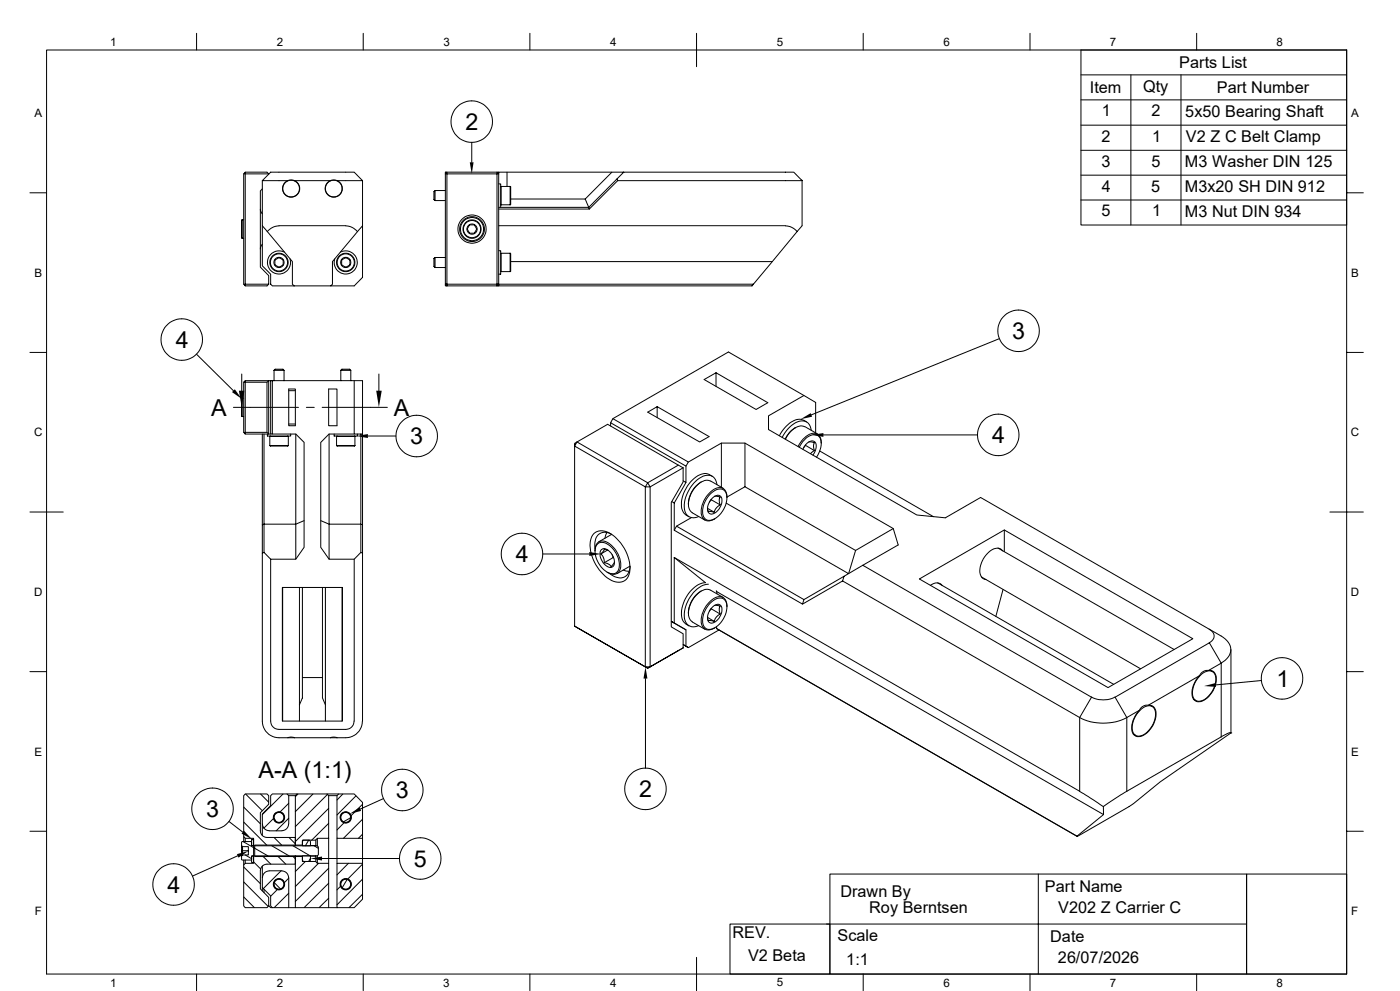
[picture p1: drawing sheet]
<svg xmlns="http://www.w3.org/2000/svg" width="420mm" height="297mm" viewBox="0 0 420 297" stroke-linecap="round" stroke-linejoin="round" font-family="sans-serif">
<g fill="none" stroke="#000" stroke-width=".3">
<path d="M14 15h390v276.9h-390zM59 10v5M109 10v5M159 10v5M209 10v10M259 10v5M309 10v5M359 10v5M404 15h-79.7v52.4h79.7M324.3 22.4h79.7M324.3 29.9h79.7M324.3 37.5h79.7"/>
<path d="M339.3 22.4v45M354.3 22.4v45M9 57.8h5M73.1 52.1v33.1M73.6 51.6v.5h-.5zM73.6 51.6h6.5l.5 .5M78.7 54.1h7.6M78.7 54.1l2.5-2.5h23.2h1.9l2.5 2.5h-7.7M78.7 54.1v13.5l9 10.8v6.8l.5 .5M78.7 56.6l-.6 .6v22.9l2.5 2.5v2.6M80.6 52.1h-7v33.1h7M80.6 52.1v.1"/>
<path d="M86.4 54.1a2.57 2.57 0 0 0-1.1 4 2.57 2.57 0 0 0 4.1 0 2.57 2.57 0 0 0-1.1-4M86.4 54.1l.9-.2 1 .2M88.3 54.1h10.8M99.1 54.1l1-.2 1 .2M99.1 54.1a2.57 2.57 0 0 0-1 4 2.57 2.57 0 0 0 4.1 0 2.57 2.57 0 0 0-1.1-4M108.8 54.1v29l-2.5 2.6h-18.1M130.5 57.1v3M133.6 57.1h-3.1l-.3 .3v2.4l.3 .3M133.6 51.6h16v34.1h-16zM134.1 51.6v.5h-.5zM134.1 52.1h15v33.1h.5l-.5 .5v-.5h-15v.5l-.5-.5h.5zM141.5 42.7v5.9"/>
<path d="M149.1 51.6l.5 .5h-.5zM149.6 55.1h.6v7M149.6 51.6h37.5M150.3 55.9v5.5M152.1 51.6v4.3M153 55.9l.2 .1v5.2l-.2 .2M153 55.9v5.5M153 55.9l-2.8 .1M153.2 59.6h22.4M183.6 51.6l-8 8 1 2.5M187.1 51.6h51l2.5 2.5h-55.3M187.1 51.6l-2 2"/>
<path d="M240.5 54l.1 13.6-15 18.1h-76M324.3 45h79.7M324.3 52.5h79.7M324.3 59.9h79.7M404 57.8h5M72.6 65.9l-.1 .1v5.2l.1 .2M72.6 65.9v5.5M72.6 65.9h.5M72.6 71.4h.5M78.1 62.7l.6 1.4M78.7 73.2l-.6 1.4M78.7 67.6v12.1l2.5 2.5v3l.5 .5h6.5"/>
<path d="M82.5 77.9l.7-.4a1.37 1.37 0 0 1 1.7 .4l.1 1a1.37 1.37 0 0 1-1.2 1.2l-.9-.5a1.4 1.4 0 0 1-.4-1.6zM83.7 67.7a4.7 4.7 0 0 0-3.5 1.7M83.7 67.6h20M85.3 75.6a3.5 3.5 0 0 0-5 2.3 3.5 3.5 0 0 0 3.5 4.2 3.5 3.5 0 0 0 3.2-4.5M102.1 75.6a3.5 3.5 0 0 1 5 2.3 3.5 3.5 0 0 1-3.5 4.2 3.5 3.5 0 0 1-3.2-4.5M102.5 77.9l1.2-.7 .9 .5a1.4 1.4 0 0 1 .4 1.6l-1.3 .8-1.2-.7zM103.7 67.7a4.7 4.7 0 0 1 3.5 1.7M108.8 67.6l-9.1 10.8v6.8l-.5 .5M130.5 77.2v3M130.5 60.1h3.1M133.6 77.2h-3.1l-.3 .3v2.3l.3 .4M140.8 67.5l1.1-.1a1.39 1.39 0 0 1 1.1 1.2l-.5 .9a1.27 1.27 0 0 1-1.5 .4l-.8-1.2z"/>
<path d="M149.6 75.1h.6v7.1h-.6M149.6 67.6h86M149.6 62.1h27M150.2 61.2l.1 .2M150.3 75.9v5.5M150.3 61.4h2.7M150.3 61.4l-.1 .2M153 75.9l.2 .2v5.2l-.2 .1M153 75.9v5.5M153 75.9h-2.7l-.1 .2M153.2 78.4h78.5M176.6 62.1l.2 .6h-27.2"/>
<path d="M176.6 62.1l8.5-8.5 .2 .5-8.5 8.6M235.6 67.7a4.9 4.9 0 0 1 3.6 1.7M73.1 85.2h.5v.5zM80.6 85.2l-.5 .5h-6.5M130.5 80.2h3.1M149.6 85.2h76.4M150.2 81.3l.1 .1M150.3 81.4h2.7M9 105.6h5M59 106.2l11 10.9M72.5 112.1v5M72.6 119.3l-.1 .2v5.2l.1 .1"/>
<path d="M72.6 119.3v5.5M72.6 119.3h.5M73.1 114.6v15M73.6 114.1v.5h-.5zM80.1 114.6l.5-.5v16l-.5-.5zM80.1 114.6h-6.5v15h6.5M81.2 114.1h-7.6M81.7 114.1h-.5v16h.5v-16h27.1v43.2M82.2 111h3M82.2 111l.3-.3h2.4l.3 .3v3.1M82.2 111v3.1M86.6 116.6h2v11h-2z"/>
<path d="M86.6 117.1h2M98.6 116.6h2.5v11h-2.5zM102.2 111h3M102.2 111l.4-.3h2.3l.3 .3v3.1M102.2 111v3.1M106.3 114.1v16h2.5M113.7 112.1v5M214.8 111.7l15.5 9-3.5 2-15.6-9 3.6-2v4.1M241.2 118.5l-10.7 6.1v4.1l44.5 25.6 8.6 .9 10.6-6.1 68.6 39.5M299.8 101.5l-56.4 22.8M404 105.6h5M70 122.1h19.5"/>
<path d="M72.6 124.8h.5M73.1 129.6h.5v.5zM78.7 130.1v27.2l.5-.2v-27M80.2 130.1v.6h7v-.6M80.9 133.5l.2 .2h5.2l.2-.2M80.9 133.5h5.6M80.9 130.8h5.6M80.9 130.8v2.7M81.1 130.7l-.2 .1M81.2 130.1h-7.6M81.7 130.1h7l2.5 2.5v31.4l-2.5 3.6M86.3 130.7l.2 .1v2.7"/>
<path d="M86.6 127.1h2M88.7 130.1v27h-9.5v8.5l-.5 .2v-8.5M91.9 122.1h2.4M96.6 122.1h19.6M98.7 130.1v27l-2.5-1.1M100.2 130.1v.6h7v-.6M101 133.5l.1 .2h5.2l.2-.2M101 133.5h5.5M101 130.8h5.5M101 130.8v2.7M101.1 130.7l-.1 .1M106.3 130.1h-7.6l-2.5 2.5v31.4l2.5 3.6"/>
<path d="M106.3 130.7l.2 2.8M108.2 130.1v27h-9.5v10.5h7.6l1.9-2M110.4 130.7h8.3M172.4 132.9l.7-.4-.7 1.2zM183.2 126.7v1M183.9 125.5l22.6 13-.7 1.2-22.6-13zM183.9 125.5l34.6-20 26.2 15.1v9.2M197.1 121.9l15.6 9-2.8 1.6-15.6-9 2.8-1.6v3.2M203.5 139.4l-9.2 5.3-21.2-12.2 9.2-5.3 22.6 13M205.8 139.7v4.9l-.9-.5M206.5 138.5l9.9-5.7h7.1l44.5 25.6 1.5 4.9-16.3 9.4M216.4 132.8v13.2"/>
<path d="M223.5 132.8v13.1M238.4 128.3a7.6 7.6 0 0 0-2.9 3.3M238.7 128.1l-.2 .2M239.8 134a5.8 5.8 0 0 1 4.7-3.7 2.7 2.7 0 0 1 1.8 3.7l-1.4 3M240.9 134.7a2.98 2.98 0 0 1 3.3-2.4 3 3 0 0 1-.3 4.1M241.1 126a4.1 4.1 0 0 0-4.7 1.3l-1.4 1.5-1.2 1.8M241.1 125.9l.9 .5M241.6 133.4l-.5 .8M241.6 133.5l2.7 1.5M242.6 132.5h.9a.45 .45 0 0 1 .6 .1 .45 .45 0 0 1 0 .5v.9l.2 1M243.4 129a2.89 2.89 0 0 0-1.6-2.6 2.89 2.89 0 0 0-3.1 .3 10.3 10.3 0 0 0-4 4.4M244.3 135l-1.1 1"/>
<path d="M245.2 130l-3.8-2.1a3.9 3.9 0 0 0-4.3 1.6l-1.5 2.1M245.9 135.2l34.1 19.7M246.4 132.8a2.45 2.45 0 0 0-1.2-2.7 2.45 2.45 0 0 0-2.9 .4l-1.4 1.1-1.5 2.2M247 130.3h46.2M9 153.5h10M91.2 156l-2.5 1.1v10.5h-7.5l-2-2M108.2 157.1l.6 .2v8.5l-.6-.2zM178.1 159.9a4.4 4.4 0 0 1 5.8 .5 12.8 12.8 0 0 1 5 11.1 3.5 3.5 0 0 1-5.4 2.5 12.6 12.6 0 0 1-6.4-11.9l.4-1.2zM182.1 159.6l-.6 1.7M194.3 144.7l.7 1.2h-1.4zM202.3 150.7v8.2M202.9 157.7l38.3 22-.5 1.4-38.4-22.2z"/>
<path d="M204.9 140.2v4.2l-3.5 6.2v37.3l3.5 2v4.3M204.9 140.2l-9.9 5.7v54M205.8 144.6l-3.5 6.1-.8-.4M205.8 154.4l.9 .5M207.4 155.2l-4.5 2.5M210.4 144.4a8.1 8.1 0 0 0-3.9 6.8M212.2 152.2l.1 .4a.78 .78 0 0 0 1.1 .7l.8 .2M212.3 152.4l1.9 1.1M213.1 148.1a3.4 3.4 0 0 1 4.1-1.2 4.7 4.7 0 0 1-.2 5.8 5.4 5.4 0 0 1-4.6 3.3 2.49 2.49 0 0 1-1.6-3.1 8.4 8.4 0 0 1 2.3-4.8zM213.1 144.2a4.2 4.2 0 0 0-4.7 2 6.6 6.6 0 0 0-1.3 6.9l.6 .6 3.8 2.2M213.1 144.1l3.9 2.2M213.4 149.6l-.6 .9"/>
<path d="M213.4 149.8l2.6 1.5M213.5 149.5a1.8 1.8 0 0 1 2.9-.4 4.3 4.3 0 0 1-2.9 5 1.58 1.58 0 0 1-1.2-2.3zM213.7 142.7a4 4 0 0 0-5.5 .7 10 10 0 0 0-3.5 9.5l.4 .9 .8 .5M214.2 155.6a2.36 2.36 0 0 1-2.7 .3 2.36 2.36 0 0 1-1.1-2.5 7.7 7.7 0 0 1 5.3-7.3 2.3 2.3 0 0 1 2.4 2.8l5.4-3 33.2 19.1M214.3 148.8h1a.41 .41 0 0 1 .6 .1 .41 .41 0 0 1-.1 .5l.2 1.9M214.4 155.5l-.2 .1M215.1 145.3a2.87 2.87 0 0 0-1.6-2.7 2.87 2.87 0 0 0-3.1 .4 10.4 10.4 0 0 0-5 10.1 2.76 2.76 0 0 0 4.2 1.7M216 151.3l-1.3 1.1-.5 1.1M217.8 150.8l36.8 21.1M218.1 148.9v.2M268 158.4l-11.3 6.6-2.1 6.9M301.3 158.8v6.5"/>
<path d="M398.9 153.5h10.1M78.7 165.8v50.3a5.1 5.1 0 0 0 5 5h2.6M81.2 167.6v48.5a2.46 2.46 0 0 0 2.5 2.5h20a2.46 2.46 0 0 0 2.5-2.5M84.7 176.1h18v40h-18zM84.8 176.1v40M89.8 176.1v40M90.7 176.1v33.1l-.9 2M96.7 176.1v33.1l.9 2M97.6 176.1v40M102.6 176.1v40M106.3 167.6v48.5M108.8 165.8l-.1 50.3a5.1 5.1 0 0 1-5 5h-2.6"/>
<path d="M162.9 166h13.9M178.5 165.1a2.51 2.51 0 0 1 1.3-2.8 2.51 2.51 0 0 1 3.1 .7 7.7 7.7 0 0 1 3 7.9 2.45 2.45 0 0 1-3.8 .6M179.4 162.9a3.2 3.2 0 0 1 4.1 1.2 6.7 6.7 0 0 1 2 6.9 2.61 2.61 0 0 1-4.2-.1 7 7 0 0 1-2.4-7.4zM180.3 166l.8 1.4 .2 1.3M180.4 164.8a2.41 2.41 0 0 1 3.3 1.6 2.44 2.44 0 0 1-.3 3.7 3.9 3.9 0 0 1-3-5.3zM182.3 164.8l-2 1.2M182.4 164.9l-.4-.1a.62 .62 0 0 0-.7-.2 .62 .62 0 0 0-.3 .6l-.7 .8M183.4 160.1a3.2 3.2 0 0 0-3.5-.1 3.2 3.2 0 0 0-1.5 3.2l.1 1.3M183.5 160.2l-3.9 2.2M183.6 166.2l.5 1M184 167.1l-2.7 1.6M184.4 168.4l-.5 .8a.42 .42 0 0 1-.4 .5 .42 .42 0 0 1-.5-.3l-.8-.5-.9-.2"/>
<path d="M187 170.9l1.7 .3M189 169.7l-3.9 2.2M189 169.8a3.2 3.2 0 0 1-1.6 3.1 3.2 3.2 0 0 1-3.5-.3l-1.1-.8M202.3 167.1l121.6 70.1v-22.1M202.3 167.1l9.4 7.5a8.5 8.5 0 0 0-6.6 6.1 5.6 5.6 0 0 0 .4 6.1l.4 .3M202.3 167.1v19.6l3.5 2.1v4.9M210.4 177.1a8.1 8.1 0 0 0-3.9 6.8M212.5 175.1a8.4 8.4 0 0 0-6.5 5.9 6 6 0 0 0 .2 6.2l1.3 .6h1l1.1-.3M213.1 176.9a4.2 4.2 0 0 0-4.7 2 6.6 6.6 0 0 0-1.3 6.9l.6 .6 3.8 2.2M213.1 176.9l3.9 2.2M214.9 177l.2 1M215 177.3l116 66.8"/>
<path d="M215 177.3v.1M215 177.3h.1M241.2 179.7l12-7-.4 1.4-12.1 7M252.8 174.1l71.1 41M258.8 169.4l68.6 39.6M275.8 173.5l25.5-14.7 56.5 32.6-25.4 14.7zM279.1 175.4a2.41 2.41 0 0 1 3.6 .1M281.3 174.7l52.8 30.4M294.4 172.9l47.8 27.5M299.4 164.3l52.8 30.3M300.8 165.1a2.67 2.67 0 0 0-4.1 .3 7.1 7.1 0 0 0-2.4 7.2l.4 .7 1.1 .4M300.9 176.7l-2.2 8"/>
<path d="M172.4 187.7v-54l21.2 12.2v54l-21.2-12.2 21.9 12.6 10.6-6.1M193.6 199.9h1.4l-.7 .4zM202.3 186.7l-.9-.5 4.4 2.6M204.9 193.2l1.6 .9zM204.9 194.2l-1.4 .8M205.8 187.1l.9 .5M212.2 185l.1 .3a.66 .66 0 0 0 .3 .7 .66 .66 0 0 0 .7 0l.9 .2M212.3 185l1.9 1.2M213.1 180.8a3.4 3.4 0 0 1 4.1-1.2 4.7 4.7 0 0 1-.2 5.8 5.4 5.4 0 0 1-4.6 3.2 2.49 2.49 0 0 1-1.6-3 8.4 8.4 0 0 1 2.3-4.8zM213.4 182.3l-.6 .9M213.4 182.5l2.6 1.5M213.5 182.2a1.8 1.8 0 0 1 2.9-.5 4.3 4.3 0 0 1-2.9 5.1 1.58 1.58 0 0 1-1.2-2.3z"/>
<path d="M214.3 181.5h1a.43 .43 0 0 1 .5 0 .43 .43 0 0 1 .1 .6l-.1 .9 .2 1M214.4 188.2l-.2 .1M215 188.4l.7 .4-9.2 5.3M215 187.8v.6M215 188.4l108.1 62.2M215.7 188.8l107.5 61.9 15.6-9 9.2-7.3 21.3-14.7M216 184l-1 .8-.8 1.4M218.1 181.6a2.37 2.37 0 0 0-1.1-2.5 2.37 2.37 0 0 0-2.8 .2 7.7 7.7 0 0 0-3.5 8.3 2.26 2.26 0 0 0 3.5 .7M218.1 181.6v.2M362.8 188.6a2.13 2.13 0 0 1 1.4 2 2.13 2.13 0 0 1-1.4 2.1M362.8 188.6l3.6 2a4.4 4.4 0 0 1 2.4 5.8l-1.3 1.5-1.2 .9M362.8 192.7l3.6 6.1"/>
<path d="M362.8 192.7l-28.3 16.3M366.4 198.8v22.1l-28.4 16.3M366.4 198.8l-3.7 2.1M369.3 194.7v24.9M9 201.3h5M90.7 203.1h6M193.6 203.4v26.8M323.9 215.1a15.6 15.6 0 0 0 14.1 0M327.4 208.9a7.7 7.7 0 0 0 7.1 0M327.4 209l-3.5 6.1M334.5 209l3.5 6.1M338 215.1v22.1"/>
<path d="M339.9 220l.8 .4M341.7 212.9l-3.7 2.2M341.9 213a3.1 3.1 0 0 1 4.1-1 5.2 5.2 0 0 1-.7 6.1 4.5 4.5 0 0 1-4.3 2.5 2.65 2.65 0 0 1-1.3-3.4l.6-1.9zM344.6 211.4a2.57 2.57 0 0 0-2.8 1.6M344.6 211.4a2.2 2.2 0 0 1 2.2 2.8 7.3 7.3 0 0 1-5.1 6.6 2.22 2.22 0 0 1-2.2-3 8.5 8.5 0 0 1 2.2-4.8M344.9 211.3l.8 .4M358 209.5l.7 .5M359.8 202.5a6.8 6.8 0 0 0-1.8 6.9 2.4 2.4 0 0 0 3.7 .1 7.4 7.4 0 0 0 3-7.3 2.6 2.6 0 0 0-4.1-.7l-.8 1.1M359.8 202.5l-15.2 8.8M360 202.5a3.1 3.1 0 0 1 4.1-1 5.2 5.2 0 0 1-.8 6.1 4.5 4.5 0 0 1-4.2 2.5 2.65 2.65 0 0 1-1.3-3.3l.6-2zM363 200.9l.7 .4M369.2 219.7a1.91 1.91 0 0 0-1.9 .6l-1 .6"/>
<path d="M369.2 219.7h.1M378.4 204l-13.7 1.3M404 201.3h5M73.6 238h6.5l.5 .5v2.5l-2.5 2.6v5.4a2.02 2.02 0 0 0 2 2h8.5v2.3h-12.2v3.4h12.2v2.3h-8.5a2.02 2.02 0 0 0-2 2v5.4l2.5 2.5v2.6l-.5 .5h-6.5l-.5-.5v-12.3l.5-.5h2.5v-7.5h-2.5l-.5-.5v-12.2zM73.7 238l5 5M78.2 238l2.4 2.4M84.9 238l-6.2 6.1M86.1 238h3M86.3 221.1h2M86.4 221.1l.9-.2 1 .2M86.6 238.5h2M88.3 221.1h10.8"/>
<path d="M88.6 238.5l.5-.5h9l.5 .5v12.7h-3.4l-.5 .6h-4v1.5h-2.1zM89.4 238l-.8 .8M93.9 238l-5.3 5.2M98.1 238h3.5M98.2 238.1l-9.6 9.6M98.6 238.5h2.5M99.1 221.1h2M99.1 221.1l1-.2 1 .2M101.6 238h4.7l2.5 2.5v10.7h-7.7v-12.7zM102.8 238l-1.7 1.8M106.8 238.5l-5.7 5.8M115 239.4l-6.9 3.1"/>
<path d="M323.9 237.2l7.1 4.5M338 237.2l-7 4.5M9 249.1h5M68.7 246.2l4.1 3.2M71.3 256.5l-13.5 6.1M72.5 253.4v3.1M72.6 255l.2 .4-.2 .8h.2M72.6 255h1.9M72.8 253.7h-.2l.2 .5-.2 .8M73 252.3l7.3 4.2M73.1 259.8l5 5M73.1 246.4l7 6.9"/>
<path d="M73.1 241.9l5 5M73.1 250.7v1.5M73.1 257.8v1.4M73.6 256.2l1.9 1.2M73.6 257.8v.9M73.6 251.2v1M75.5 253.3l-.1-1.1h-2.8l-.1 .2v1l.3 .3h1.7v2.5h-1.7l-.3 .3v1.1l.1 .2h2.8l.1-1.1M75.5 251.5h.6v1.9h-.6zM75.5 256.6h.6v1.9h-.6zM75.5 253.3l.1 .1M75.6 256.5l-.1 .2M75.6 253.5h19.6l.3 .3v2.4l-.3 .3h-19.6"/>
<path d="M75.9 251.5l-.4 .3M76.1 258.4l2.1 2M76.1 253.9l.3 .3M78.7 259.5v6.5l2.5 2.5v3l.5 .5h4.9v-9M78.7 247a2.02 2.02 0 0 0 2 2h3.9a2.1 2.1 0 0 0 2-2M79 256.7l2.2 2.3M81.5 253.5l5.2 3M82 245.3l-2.9 2.9M82.2 251l2.3 2.3M82.3 245.3l.5 .9M83.4 256.7l2.3 2.3M86.6 247v-8.5l-.5-.5h-4.4l-.5 .5v3l-2.5 2.5v6.4"/>
<path d="M86.6 240.7l-2.6 2.6M86.6 245.2l-3.8 3.8M86.7 251l1.9 1.9M87.9 253.5l5.1 3M87.9 256.7l.7 .7M88.6 256.5v.2M88.6 253.3v.2M88.6 256.7h2.1v1.5h4l.5 .5h3.4v13.3h-10zM90.7 256.5h2.4v1.3l-.2 .4h-1.9l-.3-.4zM91 251.8h1.9l.2 .4v1.3h-2.4v-1.3zM91.6 258.2l-3 3M92.6 251.8l-1 1.7"/>
<path d="M93.1 257.3l-.5 .9M93.1 256.6h1.6M93.1 253.4h1.6M94.2 253.5l1.3 .8M94.7 251.8v1.7M94.7 256.5v1.7M95.2 256.5v2.2M95.2 251.2v2.3M95.5 258.7l-6.9 7M96.6 257.3h23.2M98.6 251.2v7.5M98.6 242.3l-10 9.9"/>
<path d="M98.6 246.8l-5.1 5M101.1 258.7h7.7v10.8l-2.5 2.5h-5.2zM101.1 251.2v7.5M103.2 246.6l-2.1 2.2M104.5 258.7l-3.4 3.5M105.2 245.1l-2.2 1.2M108.7 241.1l-3.4 3.4M108.7 245.6l-5.7 5.6M108.7 250.1l-1.2 1.1M108.7 259l-4.3 4.4M108.8 251.2v7.5M331 241.7v2.4l-7.8 6.6"/>
<path d="M404 249.1h5M73.1 268.8l3.2 3.2M73.1 264.3l7.3 7.4M78.7 266v1M78.7 263a2.02 2.02 0 0 1 2-2h3.9a2.1 2.1 0 0 1 2 2M79.2 266.5v1M80.6 271.4l.6 .6h.5M82.3 264.5l1.9 1.9M83.2 266.6l-2 2M84.3 261l-5.3 5.3M86.6 272h2M86.6 263.2l-1.3 1.3"/>
<path d="M86.6 267.7l-4.3 4.3M98.6 272h2.5M98.6 260.2l-10 10M98.6 264.7l-7.3 7.3M98.6 269.2l-2.8 2.8M102.2 265.6l-1.1 1.1M104.1 263.6l-1.4 2.5M108.7 263.5l-7.6 7.7M108.7 268.1l-4 3.9M219 276.9h30v15h-30zM247.9 276.9h126.1M249 262h125v29.9h-125z"/>
<path d="M311.5 262v29.9M374 262h30v29.9h-30zM59 291.9v5M109 291.9v5M159 291.9v5M209 286.9v10M259 291.9v5M309 291.9v5M359 291.9v5"/>
<circle cx="141.5" cy="36.4" r="6.2"/>
<circle cx="87.3" cy="56.5" r="2.51"/>
<circle cx="100.1" cy="56.5" r="2.51"/>
<circle cx="83.7" cy="78.6" r="1.53"/>
<circle cx="83.7" cy="78.7" r="2.75"/>
<circle cx="83.7" cy="78.6" r="2.58"/>
<circle cx="103.7" cy="78.6" r="1.53"/>
<circle cx="103.7" cy="78.7" r="2.75"/>
<circle cx="103.7" cy="78.6" r="2.58"/>
<circle cx="141.6" cy="68.7" r="4.2"/>
<circle cx="141.6" cy="68.7" r="1.53"/>
<circle cx="141.6" cy="68.7" r="3.7"/>
<circle cx="141.6" cy="68.6" r="2.58"/>
<circle cx="141.6" cy="68.7" r="3.5"/>
<circle cx="141.6" cy="68.7" r="2.74"/>
<circle cx="305.6" cy="99.1" r="6.2"/>
<circle cx="54.5" cy="101.8" r="6.2"/>
<circle cx="125" cy="130.7" r="6.2"/>
<circle cx="299.5" cy="130.3" r="6.2"/>
<circle cx="156.6" cy="166" r="6.2"/>
<circle cx="384.6" cy="203.3" r="6.2"/>
<circle cx="120.7" cy="236.8" r="6.2"/>
<circle cx="193.6" cy="236.4" r="6.2"/>
<circle cx="63.8" cy="242.4" r="6.2"/>
<circle cx="83.7" cy="245" r="1.57"/>
<circle cx="83.7" cy="245" r="1.69"/>
<circle cx="83.7" cy="245" r="1.49"/>
<circle cx="103.7" cy="245" r="1.57"/>
<circle cx="103.7" cy="245" r="1.69"/>
<circle cx="103.7" cy="245" r="1.49"/>
<circle cx="126.1" cy="257.3" r="6.2"/>
<circle cx="52.1" cy="265.1" r="6.2"/>
<circle cx="83.7" cy="265" r="1.57"/>
<circle cx="83.7" cy="265" r="1.69"/>
<circle cx="83.7" cy="265" r="1.49"/>
<circle cx="103.7" cy="265" r="1.57"/>
<circle cx="103.7" cy="265" r="1.69"/>
<circle cx="103.7" cy="265" r="1.49"/>
</g>
<g fill="#000">
<path d="M140.9 48.6h1.2l-.6 3.5zM70.4 116.7l2.1 2.8-2.9-2zM71.7 117.1h1.6l-.8 5zM112.9 117.1h1.6l-.8 5zM106.8 130.7l3.6-.6v1.2zM240.2 125.6l3-1.8 .4 1.1zM243.5 130.3l3.5-.5v1.1zM176.8 165.4l3.5 .6-3.5 .6zM193.6 199.9l.6 3.5h-1.2zM361.2 205.6l3.5-.9 .1 1.2zM71.1 256l3.4-.9-3 1.9zM73.2 248.9l2.4 2.6-3.1-1.6z"/>
<path d="M93.1 257.3l3.5-.6v1.2zM104.9 243.9l3-1.9 .4 1z"/>
</g>
<g font-size="7">
<text x="139.7" y="38.9">2</text>
<text x="303.6" y="101.6">3</text>
<text x="52.7" y="104.3">4</text>
<text x="63.3" y="124.6">A</text>
<text x="118.2" y="124.6">A</text>
<text x="123.1" y="133.1">3</text>
<text x="297.6" y="132.8">4</text>
<text x="154.8" y="168.5">4</text>
<text x="382.9" y="205.8">1</text>
<text x="77.6" y="233">A-A (1:1)</text>
<text x="118.8" y="239.3">3</text>
<text x="191.8" y="238.9">2</text>
<text x="61.8" y="244.9">3</text>
<text x="124.1" y="259.8">5</text>
<text x="50.2" y="267.6">4</text>
</g>
<g font-size="4.9">
<text x="353.8" y="20.4">Parts List</text>
<text x="326.9" y="27.9">Item</text>
<text x="342.9" y="27.4">Qty</text>
<text x="365" y="27.9">Part Number</text>
<text x="330.6" y="34.8">1</text>
<text x="345.5" y="34.8">2</text>
<text x="355.6" y="35">5x50 Bearing Shaft</text>
<text x="330.5" y="42.4">2</text>
<text x="345.6" y="42.4">1</text>
<text x="355.8" y="42.5">V2 Z C Belt Clamp</text>
<text x="330.4" y="50">3</text>
<text x="345.4" y="49.9">5</text>
<text x="355.4" y="50">M3 Washer DIN 125</text>
<text x="330.5" y="57.4">4</text>
<text x="345.4" y="57.4">5</text>
<text x="355.4" y="57.6">M3x20 SH DIN 912</text>
<text x="330.4" y="64.9">5</text>
<text x="345.6" y="64.9">1</text>
<text x="355.4" y="65">M3 Nut DIN 934</text>
<text x="252.1" y="268.8">Drawn By</text>
<text x="313.5" y="267.5">Part Name</text>
<text x="260.7" y="273.7">Roy Berntsen</text>
<text x="317.5" y="273.6">V202 Z Carrier C</text>
<text x="219.8" y="281.1">REV.</text>
<text x="224.4" y="288">V2 Beta</text>
<text x="251.2" y="282.1">Scale</text>
<text x="315.1" y="282.4">Date</text>
<text x="253.9" y="289.2">1:1</text>
<text x="317.3" y="288.7">26/07/2026</text>
</g>
<g font-size="3.5">
<text x="33" y="13.7">1</text>
<text x="83" y="13.7">2</text>
<text x="133" y="13.7">3</text>
<text x="183" y="13.7">4</text>
<text x="233" y="13.7">5</text>
<text x="283" y="13.7">6</text>
<text x="333" y="13.7">7</text>
<text x="383" y="13.7">8</text>
<text x="10.3" y="35.1">A</text>
<text x="405.3" y="35.1">A</text>
<text x="10.3" y="83">B</text>
<text x="405.3" y="83">B</text>
<text x="10.2" y="130.8">C</text>
<text x="405.2" y="130.8">C</text>
<text x="10.2" y="178.6">D</text>
<text x="405.2" y="178.6">D</text>
<text x="10.3" y="226.4">E</text>
<text x="405.3" y="226.4">E</text>
<text x="10.4" y="274.3">F</text>
<text x="405.4" y="274.3">F</text>
<text x="33" y="295.7">1</text>
<text x="83" y="295.7">2</text>
<text x="133" y="295.7">3</text>
<text x="183" y="295.7">4</text>
<text x="233" y="295.7">5</text>
<text x="283" y="295.7">6</text>
<text x="333" y="295.7">7</text>
<text x="383" y="295.7">8</text>
</g>
</svg>
